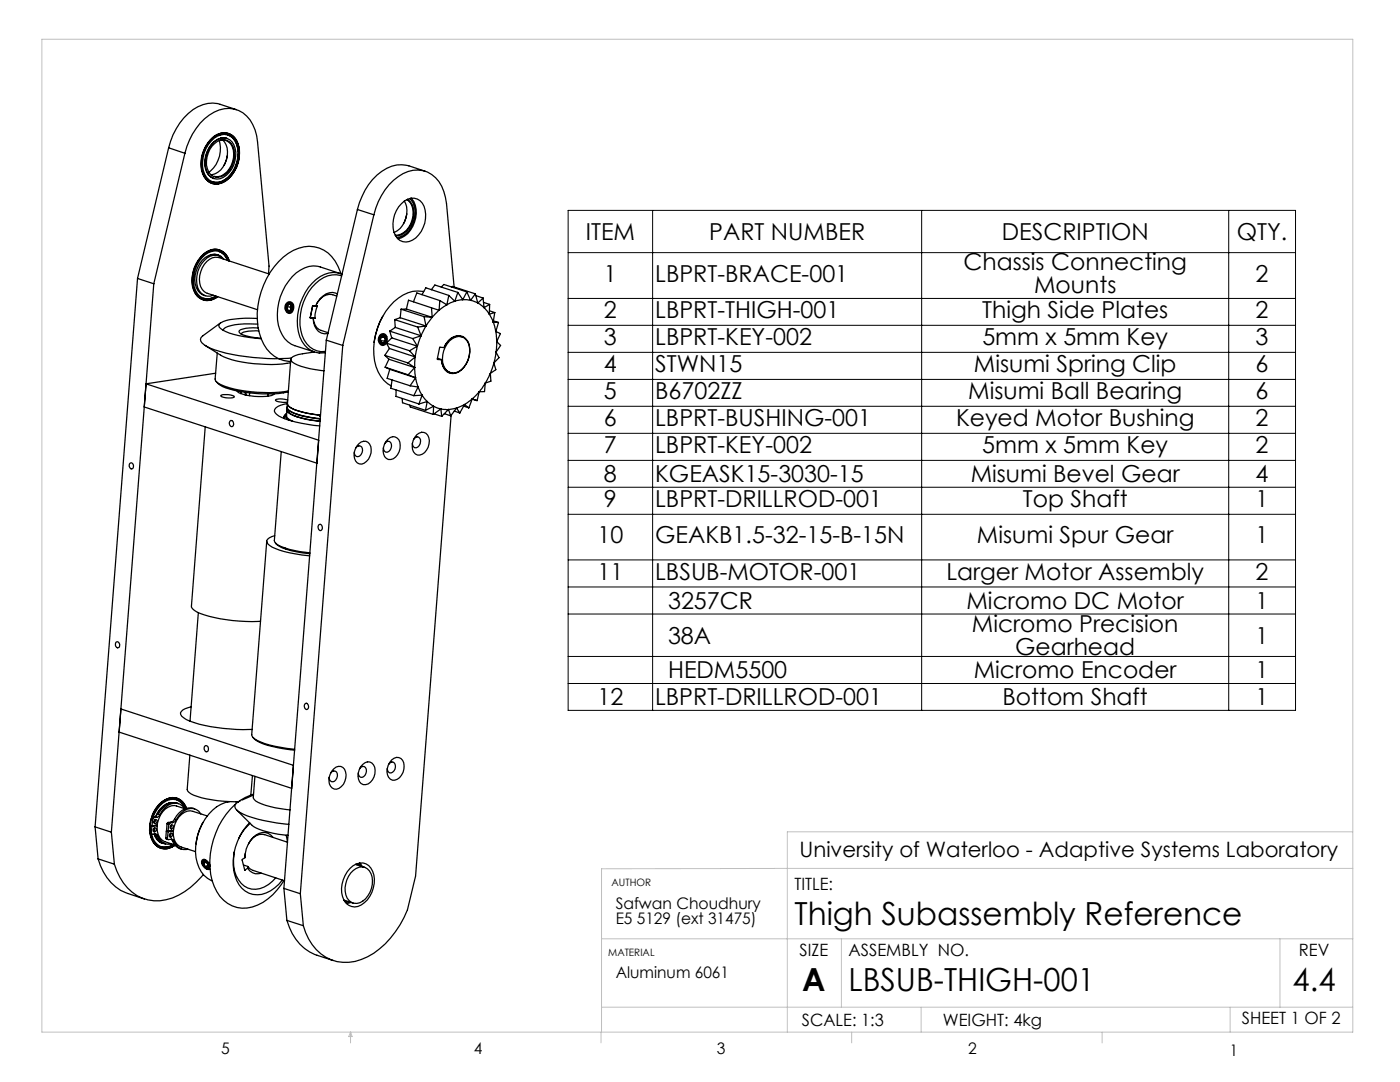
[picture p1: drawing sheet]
<svg xmlns="http://www.w3.org/2000/svg" width="279mm" height="216mm" viewBox="0 0 279 216" stroke-linecap="round" stroke-linejoin="round" font-family="sans-serif">
<g fill="none" stroke="#000" stroke-width=".2">
<path d="M113.4 42h145.2v99.7h-145.2zM113.4 59.5h145.2M113.4 50.4h145.2M130.2 42v99.7M183.9 42v99.7M245.2 42v99.7M113.4 64.9h145.2M113.4 70.3h145.2M113.4 75.7h145.2M113.4 81.1h145.2M113.4 86.5h145.2M113.4 91.9h145.2"/>
<path d="M113.4 97.2h145.2M113.4 102.6h145.2M113.4 111.7h145.2M113.4 117.1h145.2M113.4 122.5h145.2M113.4 131h145.2M113.4 136.4h145.2"/>
</g>
<g fill="none" stroke="#c0c0c0" stroke-width=".2">
<path d="M8.4 7.8h261.6v198.2h-261.6zM270 166h-112.9v40M270 173.3l-149.9 .1v32.6M120.1 187.3h149.9M167.9 187.3v13.7M255.4 187.3v13.7M70 206v2.1M70 206l.3 .8h-.7zM119.9 206v2.1M120.1 201h149.9M170 206v2.1M183.8 201v5"/>
<path d="M220 206v2.1M245.5 201v5"/>
</g>
<g fill="none" stroke="#000" stroke-width=".25">
<path d="M33.7 29.5l-6.3 26.1M33.7 29.5l3.2 1.1M36.9 30.6a12.6 12.6 0 0 1 5.9-8.2 5.5 5.5 0 0 1 8.1 3.5l.5 2.4 2.3 24.8-.1 1.5M36.9 30.6l-6.2 26M42 27.9a3.1 3.1 0 0 1 3.3-1.4 3.1 3.1 0 0 1 2.3 2.7 6.6 6.6 0 0 1-3.7 7.4 2.92 2.92 0 0 1-3.7-2.7 7 7 0 0 1 1.8-6zM42.1 28a2.97 2.97 0 0 1 2.8-1.4 2.97 2.97 0 0 1 2.5 1.9 6.7 6.7 0 0 1-2.8 7.8 2.87 2.87 0 0 1-4.2-2.4 6.9 6.9 0 0 1 1.7-5.9zM42.1 28.2a2.89 2.89 0 0 1 3.2-1.3 2.89 2.89 0 0 1 2.2 2.7 6.3 6.3 0 0 1-3.2 6.6 2.74 2.74 0 0 1-3.7-2.2 6.7 6.7 0 0 1 1.5-5.8zM42.3 27.6a2.97 2.97 0 0 1 3-1 2.97 2.97 0 0 1 2.3 2.2 6.6 6.6 0 0 1-3.3 7.7 2.81 2.81 0 0 1-3.9-2.1 6.8 6.8 0 0 1 1.9-6.8zM42.8 28.3a2.4 2.4 0 0 1 2.5-.7 2.4 2.4 0 0 1 1.6 2 5.2 5.2 0 0 1-3 6.1 2.38 2.38 0 0 1-2.8-2.1 5.7 5.7 0 0 1 1.7-5.3zM42.9 28.6a2.2 2.2 0 0 1 2.3-.6 2.2 2.2 0 0 1 1.5 1.9 4.9 4.9 0 0 1-2.5 5.3 2.06 2.06 0 0 1-2.8-1.5 5.1 5.1 0 0 1 1.5-5.1zM43.8 28.1a6 6 0 0 1-2.1 6.3M44 28a2.28 2.28 0 0 1 2.6 2.7 4.4 4.4 0 0 1-3 4.5h-.8"/>
<path d="M44.5 27.9a4.4 4.4 0 0 1-.4 6 2.91 2.91 0 0 1-1.9 1M45.3 27.6a3.1 3.1 0 0 0-3.6 1.9 4.5 4.5 0 0 0 .4 5.8l.6 .3M45.4 31l-.7 1.9M45.4 26.9a3.6 3.6 0 0 1 2.1 3.5 6.2 6.2 0 0 1-3.3 5.8l-.7 .2-1.1-.1M47.2 21.9a10 10 0 0 0-5.7-1.3 10.2 10.2 0 0 0-7 6.3l-.8 2.6M81.2 39.8a3.7 3.7 0 0 1 .8 4.9 3.4 3.4 0 0 1-3.1 2.2M81.3 39.8a3.8 3.8 0 0 1 .8 4.9 3.4 3.4 0 0 1-3.2 2.3M81.8 39.7a4.6 4.6 0 0 1 .2 5.7 3.8 3.8 0 0 1-2.8 2M82.1 39.5a4.9 4.9 0 0 1 .3 5.7 4.3 4.3 0 0 1-3 2.5M84.9 34.2a10.8 10.8 0 0 0-5.7-1.3 10 10 0 0 0-7 6.3l-.9 2.6M27.4 55.6l3.3 1M27.4 55.6l-8.4 109.4"/>
<path d="M30.7 56.6l-8.5 109.5M42 50.9l.8-.2 .7 .2M42.4 50.8a2.04 2.04 0 0 1 2.3 1M43.1 59.1a2.77 2.77 0 0 1-2.5 .4M43.4 59.2a2.92 2.92 0 0 1-3.1 .4 2.92 2.92 0 0 1-1.7-2.5 6.8 6.8 0 0 1 3-6.9 2.84 2.84 0 0 1 4.1 1.9 2.95 2.95 0 0 0-4.9-1.6 6.8 6.8 0 0 0-1.8 8.2 2.89 2.89 0 0 0 4.4 .5M43.6 51a2.61 2.61 0 0 0-3.2 .9 5.3 5.3 0 0 0-.9 6.1 2.34 2.34 0 0 0 1.5 1M43.6 50.2a2.69 2.69 0 0 1 1.8 1.8M44.6 51.7a2.41 2.41 0 0 0-3.9 .3 5.4 5.4 0 0 0-.9 6.1 2.19 2.19 0 0 0 2.8 .8M45.5 52a2.72 2.72 0 0 0-4.6-1.2 6.4 6.4 0 0 0-1.8 7.2 2.67 2.67 0 0 0 4 1.1M45.8 52.1a3 3 0 0 0-2.3-2.3 3 3 0 0 0-3 1 6.8 6.8 0 0 0-1.6 7.6 2.88 2.88 0 0 0 4.6 .8M53.7 54.7l-10-3.3a3.3 3.3 0 0 0-3.6 2.8 3.5 3.5 0 0 0 1.1 4.3l10.2 3.3M67.2 59.1a2.9 2.9 0 0 0-4 1.5"/>
<path d="M67.3 58.6a2.78 2.78 0 0 0-3.4 1l-.9 1.5h-.6M67.9 54.6l-4-1.3a5.8 5.8 0 0 0-6.3 2.8 10.3 10.3 0 0 0-1.3 10.7 4.5 4.5 0 0 0 2.5 2.2l4 1.2M68 54.6a6.9 6.9 0 0 0-6.3-5.5 10.1 10.1 0 0 0-7.8 5.3 15.4 15.4 0 0 0-1.8 13.2 6.4 6.4 0 0 0 5.9 4.5M68.2 55.1a4.9 4.9 0 0 0-5.2 1.5 10.2 10.2 0 0 0-2.3 11.2 4.2 4.2 0 0 0 4.2 2.3M68.3 54.7a5.2 5.2 0 0 0-6 1.8 11.1 11.1 0 0 0-2.5 10.7 4.5 4.5 0 0 0 5.1 3.1M71.3 41.8l-6.2 26.1M71.3 41.8l3.3 1.1M74.6 42.9a11.9 11.9 0 0 1 6.9-8.7 5.5 5.5 0 0 1 7.1 4l.5 2.4 1.5 16.7M74.6 42.9l-6.2 26M80.1 40.6a2.59 2.59 0 0 1 2.8-1 2.59 2.59 0 0 1 1.9 2.3 5.9 5.9 0 0 1-2.5 6 2.45 2.45 0 0 1-3.7-1.6 6.1 6.1 0 0 1 1.5-5.7zM80.7 40.1a4.7 4.7 0 0 1-2.1 6.3M81.2 42.7l-.2 .8-.5 1.1"/>
<path d="M84.2 58.8l.8-1.4 4.6 1.5M84.6 58.2a7 7 0 0 0-6.8 2.9 13.5 13.5 0 0 0-2.8 12 6.6 6.6 0 0 0 3.1 3.9M86.1 57.8l.7-.9 4.6 1.4M87.8 60l-.2 1.9M87.8 60l1.4 .8M87.8 60l-4.6-1.5-.7 1.7M88.1 57.3l.5-.5 4.6 1.4M89.6 58.9l-.4 1.9M89.6 58.9l1.2 1.2M90.1 57.3l.2-.2 4.6 1.5M91.4 58.3l-.6 1.8M91.4 58.3l1 1.5"/>
<path d="M92.4 59.8l-1.6 .3M92.4 59.8l1.5 .1M93.2 58.2l-.8 1.6M93.2 58.2l.7 1.7M93.9 59.9l1.5 .6M94.9 58.6l-1 1.3M94.9 58.6l.5 1.9M95 59l1.4 .5M96.4 59.5l-1 1M96.4 59.5l.2 1.9M41 68.9l3 2a19.9 19.9 0 0 0 9 1.8h2.3l2.7-.3M43 74.5l-13.9 2.1 34.5 11.2-.3 4.6-34.5-11.2"/>
<path d="M43.1 76.1a5.7 5.7 0 0 0 3.7 1.8 27 27 0 0 0 10.7 .3M43.4 70.4l-.5 5.2a1.01 1.01 0 0 0 .8 1 26.4 26.4 0 0 0 13.9 1.4M44 64.4l-3.5 2.6a.97 .97 0 0 0-.5 1 .97 .97 0 0 0 .7 .8 23.2 23.2 0 0 0 9.8 2.5l4.3 .3 3.3-.2M44.1 78.9a3.2 3.2 0 0 1 2.7 .3 3.1 3.1 0 0 1-2.7-.2zM47.3 78a3.8 3.8 0 0 0 2.7 1l3.1 .1a2.06 2.06 0 0 0 1.7-.5M48.1 78.1l-.1 .4M49 78.3l-.1 .5M49.1 78.3v.5M49.8 78.4v.6M51.3 63.6a18.6 18.6 0 0 0-6.8 .6l-.7 .5-.1 .2a1.9 1.9 0 0 0 1.3 1.2l2.6 .9 4.5 .6M51.4 64.7a14.5 14.5 0 0 0-6.4 .7l-.3 .2-.1 .3M51.5 65.4l-2.5 .1a1.3 1.3 0 0 0-1.3 .7 1.69 1.69 0 0 0 1.5 .8l2.9 .5"/>
<path d="M51.6 66l-2 .1a1.54 1.54 0 0 0-1.4 .6M53.5 78.6l-.1 .5M57.1 60.6a.9 .9 0 0 1 1.2-.2 .9 .9 0 0 1 .3 1.2 .87 .87 0 0 1-.8 .9 .87 .87 0 0 1-.9-.9zM57.3 61.2l.1 .7M57.3 61.2l.7 .1M57.4 61.9l.2 .2h.3M57.4 61.9l.5 .2M57.4 61.9h.6M57.4 60.5l.3-.1a.96 .96 0 0 1 .6 1.5 .63 .63 0 0 1-.6 .5 .63 .63 0 0 1-.6-.5 1.2 1.2 0 0 1 .3-1.4zM57.4 79.8l-1.5-.2-.9 .2a2.45 2.45 0 0 0 2.4 .4M57.6 60.7l.2-.1 .3 .3M57.6 60.7l-.3 .5"/>
<path d="M57.6 60.7l.5 .2M58 61.3l.1 .5M58 71.7l-.6 8.8M58.1 60.9l.1 .6M58.1 61l-.1 .3M58.2 61.5l-.3 .6M61.9 63.4l.6 .1M62.5 63.5a2.69 2.69 0 0 0 2.9 3.1M62.5 63.5a2.71 2.71 0 0 0 1.6 2.4l1.4 .5M62.5 63.4l.4 .1M62.7 70.2a10.2 10.2 0 0 0-4.2 1l-.5 .5a1.68 1.68 0 0 0 1.3 1.1l2.6 .8 2.8 .4M63 61l.4 .1"/>
<path d="M63.4 61.1l-.5 1.5v.9M63.4 61.1l-1-.1-.5 2.4 1 .1M65.1 67.9l3.3 1M65.1 67.9l-8.4 109.4M68.4 68.9l-8.5 109.4M75.8 66.9a.95 .95 0 0 1 1.3 0 .95 .95 0 0 1 .1 1.2 .87 .87 0 0 1-1 .8 .87 .87 0 0 1-.7-1l.1-.7zM75.9 68l.3 .5M75.9 68l.9 .1M76 66.9a.78 .78 0 0 1 1 .2 .78 .78 0 0 1 .1 .9 .71 .71 0 0 1-.8 .8 .71 .71 0 0 1-.6-.9l.1-.7zM76 67.3l-.1 .7M76 67.3h.8M76.4 63.1l-.1 .1a13.7 13.7 0 0 0-1.6 5.1"/>
<path d="M76.5 67.1l-.5 .2M76.5 67.1l.4 .5M76.7 68.3l-.5 .2M76.8 70.9l4.6 1.5M76.8 70.9l.8 .8M76.9 67.6l-.2 .7M76.9 73.3l4.6 1.5M76.9 73.3l.9 .4M77.1 68.5l4.6 1.5M77.1 68.5l.6 1M77.6 71.7l5.2 1.6M77.6 71.7l-.7 1.6"/>
<path d="M77.7 69.5l5.2 1.7M77.7 69.5l-.9 1.4M77.8 66.1l4.6 1.5M77.8 66.1l.4 1.3M77.8 73.7l5.1 1.7M77.8 73.7l-.5 1.8 4.5 1.5M78.2 67.4l-1.1 1.1M78.2 67.4l5.1 1.7M78.2 75.8l-.2 1.7 4.6 1.5M78.8 63.8l4.6 1.5M78.8 63.8l.1 1.5M78.9 65.3l-1.1 .8"/>
<path d="M78.9 65.3l5.1 1.7M79.1 77.8l-.1 1.3 4.6 1.5M79.9 63.4l-1.1 .4M79.9 63.4l5.1 1.7M80 61.7l4.6 1.5M80 61.7l-.1 1.7M80.3 79.5v.9l4.6 1.5M81.1 61.7h-1.1M81.1 61.7l5.2 1.6M81.4 72.4l1.4 .9M81.5 74.8l1.4 .6M81.7 70l1.2 1.2"/>
<path d="M81.8 77l1.6 .2M82.4 67.6l.9 1.5M82.8 73.3l.1 2.1M82.8 73.3l-1.3 1.5M82.9 71.2l-.1 2.1M82.9 71.2l-1.5 1.2M82.9 75.4l.5 1.8M82.9 75.4l-1.1 1.6M83.3 69.1l-.4 2.1M83.3 69.1l-1.6 .9M83.4 65.3l.6 1.7M83.4 77.2l.8 1.6"/>
<path d="M83.4 77.2l-.8 1.8M84 67l-.7 2.1M84 67l-1.6 .6M84.2 78.8l1.1 1.3M84.2 78.8l-1.6 .2M84.2 78.8l-.6 1.8M84.6 63.2l.4 1.9M84.6 63.2l1.7 .1M85 65.1l-1 1.9M85 65.1l-1.6 .2M86.1 61.4l.2 1.9M86.1 61.4l1.5 .5"/>
<path d="M86.1 61.4l-4.6-1.5-.4 1.8M86.3 63.3l-1.3 1.8M87.3 71.7l.4-2.4 .9 .1a3.1 3.1 0 0 1 3.8-2.2 3.3 3.3 0 0 1 1.3 3.8 4.5 4.5 0 0 1-2.8 3.5 2.23 2.23 0 0 1-2.7-2l-.1-.7M87.3 71.7h.1M87.3 71.7l.8 .1M87.3 71.5l.8 .3M87.6 61.9l-1.3 1.4M88.1 71.8a2.61 2.61 0 0 0 1.8 2.6M88.1 71.8h.1M89.2 60.8l-1.6 1.1M89.7 68a2.23 2.23 0 0 1 2.7-.7 2.23 2.23 0 0 1 1.3 2.3 4.6 4.6 0 0 1-2.8 4.8 2.21 2.21 0 0 1-2.6-2.1 5.3 5.3 0 0 1 1.4-4.3zM90.8 60.1l-1.6 .7"/>
<path d="M92.2 67.2a2.78 2.78 0 0 0-3.4 1.8M94.2 79.6l-1.5 1.1M94.2 79.6l-.6 1.8M95.4 60.5l1.2 .9M95.6 78.2l-1.4 1.4M95.6 78.2l-.4 1.7-1-.3M96.5 60.3l1.2 .4M96.6 61.4l1 1.3M96.8 76.4l-1.2 1.8M96.8 76.4l-.1 1.7-1.1 .1M97.6 62.7l.8 1.6M97.7 62l1 .4"/>
<path d="M97.7 60.7l-1.1 .7M97.7 60.7l-.1 2M97.9 74.5l-1.1 1.9M97.9 74.5l.1 1.6-1.2 .3M98.4 64.3l.6 1.8M98.4 64.3h1.1M98.5 64l1 .3M98.6 72.4l-.7 2.1M98.6 72.4l.4 1.4-1.1 .7M98.7 62.4l-1.1 .3M98.7 62.4l-.3 1.9M99 66.1l.1 2.1"/>
<path d="M99 66.1l.9 .5-.8 1.6M99 70.3l-.4 2.1M99 70.3l.6 1.1-1 1M99.1 68.2l-.1 2.1M99.1 68.2l.8 .7-.9 1.4M99.5 64.3l-.5 1.8M26 92.4a.57 .57 0 0 1 .6 .5 .57 .57 0 0 1-.4 .7l-.4-.5zM41 85.2l-2.8 35.7a1.51 1.51 0 0 0 1.1 1.2 30.7 30.7 0 0 0 12.7 1.9M45.9 84a.57 .57 0 0 1 .7 .5 .57 .57 0 0 1-.5 .6l-.3-.5zM56.1 90.1l-1.3 17.8a1.18 1.18 0 0 0 .8 .9l2.2 .8 4 .7M56.7 83.2l-.1 .3M56.8 83.5a.67 .67 0 0 1 .4-1l-.3 .5 .1 .3 .7 .6"/>
<path d="M57.4 80.5a1.78 1.78 0 0 0 1.3 1.2l2.5 .7 2.8 .4M57.4 80.5l-.1 .7a1.13 1.13 0 0 0 .8 .9l2.1 .8 3.7 .6M57.4 80.5a1.15 1.15 0 0 0 .9 1l2.3 .8 3.4 .7M57.4 80.5a3.7 3.7 0 0 0-2.6 1.2 1.16 1.16 0 0 0 .8 1.3 23 23 0 0 0 8.2 2M59.3 83.1a3.1 3.1 0 0 1-2-1.4v-.4a.95 .95 0 0 0 .7 .9l2.2 .8 3.7 .6M59.3 83.1l2.9 .7 1.7 .2M59.3 83.2a2.74 2.74 0 0 1-2-1.4l-.1 1.2a1.56 1.56 0 0 0 1.1 1M59.3 83.2l1.8 .5 2.8 .4M71 89.4a.74 .74 0 0 1 .9-.4 .74 .74 0 0 1 .5 .9 1.15 1.15 0 0 1-1.2 1.2l-.5-.5v-.4M71.6 88.5a1.41 1.41 0 0 1 1.7-.3 1.41 1.41 0 0 1 .8 1.5 2.78 2.78 0 0 1-1.9 2.9 1.71 1.71 0 0 1-1.5-2.4l.5-1.2zM76.8 88.5a.72 .72 0 0 1 1.2-.2 1.26 1.26 0 0 1-1.1 1.9l-.2-.2-.2-.6M77.4 87.7a1.4 1.4 0 0 1 1.7-.4 1.4 1.4 0 0 1 .8 1.5 2.71 2.71 0 0 1-1.9 2.9 1.64 1.64 0 0 1-1.5-2.3l.2-.7z"/>
<path d="M81.8 80.9l.1 .3 4.6 1.5M82.6 87.6a.75 .75 0 0 1 1.1-.2 1.24 1.24 0 0 1-1 1.9l-.2-.2-.2-.6M83.2 86.7a1.44 1.44 0 0 1 1.7-.3 1.44 1.44 0 0 1 .8 1.5 2.65 2.65 0 0 1-2.4 2.9 2.13 2.13 0 0 1-.8-3zM85.3 80.1l1.2 1M85.3 80.1l-1.7 .5M85.3 80.1l-.4 1.8M86.5 81.1l1.5 .5M86.5 81.1l-1.6 .8M86.5 81.1v1.6M86.6 82.6l1.6 .5M88 81.6l1.5 .1M88 81.6l-1.5 1.1"/>
<path d="M88 81.6l.2 1.5M88.7 82.5l1.3 .5M89.5 81.7l-1.3 1.4M89.5 81.7l.5 1.3M90 82.9l-7.1 91.9-1.6 6.7a18.1 18.1 0 0 1-8 9.4 8.3 8.3 0 0 1-11.7-3.5l-1.1-2.7M90.7 82l1.1 .4M91.1 81.4l-1.6 .3M91.1 81.4l-1.1 1.6M91.1 81.4l.7 1M92.5 81l1.1 .4M92.7 80.7l-1.6 .7M92.7 80.7l-.9 1.7"/>
<path d="M92.7 80.7l.9 .7M53.2 108l-3 38.6a1.49 1.49 0 0 0 1.1 1.1 23 23 0 0 0 7.5 1.8M54.8 106.9a2.21 2.21 0 0 0-1.6 1 1.51 1.51 0 0 0 1.1 1.3 23.6 23.6 0 0 0 7.5 1.7M55 108.3l.2 .3a11.6 11.6 0 0 0 6 1.8l.6 .1M63.6 104.7a.59 .59 0 0 1 .7 .5 .59 .59 0 0 1-.4 .7l-.4-.6zM23.2 128.1a.58 .58 0 0 1 .7 .5 .58 .58 0 0 1-.5 .7 .75 .75 0 0 1-.2-1.2zM39.6 122.2l-1.7 21.7M23.8 146.1l34.4 11.2M24.1 141.5l34.5 11.2M35.2 159.6a2.92 2.92 0 0 1 1.7 1.8 3.3 3.3 0 0 0-5.2 2 3.5 3.5 0 0 0 1.1 4.5l2.1 .7M37.9 150.7l-.5 6.8a1.78 1.78 0 0 0 1.3 1.2 26.5 26.5 0 0 0 8.9 1.3M38.1 141a3.1 3.1 0 0 0-2.1 1.2 1.6 1.6 0 0 0 1.2 1.4 33.3 33.3 0 0 0 13.1 2"/>
<path d="M40.9 148.9a.58 .58 0 0 1 .7 .4 .58 .58 0 0 1-.5 .7l-.4-.5zM45.4 159.9v.1M45.8 159.9a8.2 8.2 0 0 0-5.9 5.5 9 9 0 0 0 .8 9.3l.7 .6 1 .5M47 160l.5 .1M48 159.8a1.2 1.2 0 0 0-1 1.6 8.9 8.9 0 0 0 4.4 2l3.8 .8 2.4 .3M50.4 154.8l-.3 3.8M50.5 147.1l.3 .4a15.5 15.5 0 0 0 7.2 2.1l.8 .1M50.6 158.5l-1.7 .6-1.2 .8M50.6 158.6l-2.3 1M50.9 154.9l-.3 4.2a1.35 1.35 0 0 0 .9 1l1.5 .6 1.9 .5 3 .4M60.9 140.4l.1-.1a.63 .63 0 0 1 .6 .6 .63 .63 0 0 1-.5 .7l-.4-.6zM66 154.3a.74 .74 0 0 1 .9-.4 .74 .74 0 0 1 .4 .9 1.15 1.15 0 0 1-1.2 1.2l-.4-.5v-.4"/>
<path d="M66.6 153.4a1.31 1.31 0 0 1 1.4-.5 1.31 1.31 0 0 1 1 1.1 2.92 2.92 0 0 1-1.8 3.5 1.72 1.72 0 0 1-1.5-2.4l.5-1.2zM71.8 153.4a.72 .72 0 0 1 1.2-.2 1.26 1.26 0 0 1-1.1 1.9l-.2-.2-.2-.7M72.4 152.5a1.4 1.4 0 0 1 1.7-.4 1.4 1.4 0 0 1 .8 1.6 2.71 2.71 0 0 1-1.9 2.9 1.64 1.64 0 0 1-1.5-2.4l.5-1.2zM77.6 152.5a.75 .75 0 0 1 1.1-.2 1.24 1.24 0 0 1-1 1.9l-.2-.2-.2-.6M78.2 151.6a1.42 1.42 0 0 1 1.7-.3 1.42 1.42 0 0 1 .7 1.5 2.59 2.59 0 0 1-2.3 2.9 2.13 2.13 0 0 1-.8-3zM19 165l3.2 1.1M19 165l.6 6.4M19.6 171.4a9.5 9.5 0 0 0 5.9 6.9l3.3 1.1M19.6 171.4l3.2 1M22.2 166.1l.6 6.3M22.8 172.4a9.6 9.6 0 0 0 6.7 7.2 10.6 10.6 0 0 0 9.7-3.6l1.4-1.5M29.8 166.1l.4 .1"/>
<path d="M30 164.8h.1M30 164.8l.3 .1M30 164.8l-.1 .6M30 164.7v.1M30.1 164l-.1 .6 .3 .2M30.1 163.5l-.2 2.4M30.1 166.4a2.94 2.94 0 0 0 1.7 2.6 2.94 2.94 0 0 0 3.1-.4 2.94 2.94 0 0 1-3.1 .6 2.94 2.94 0 0 1-1.8-2.6l-.1-.3 .4 .2M30.1 163.3l.4 .1M30.2 166.2l.1 .3h1l.2 .3M30.3 166.4a2.79 2.79 0 0 0 4.4 2.1M30.3 163.1a6.4 6.4 0 0 1 3.5-3.8 2.78 2.78 0 0 1 3.4 2 2.89 2.89 0 0 0-4.9-1.4 6.4 6.4 0 0 0-2.1 3.2M30.3 164.9l-.1 1.3"/>
<path d="M30.3 164.7l-.1 .1M30.3 163.1l.4 .1M30.5 163.4l-.2 1.4M30.6 165.5l.1 .3M30.7 163.2l-.2 .2M30.7 165.3v.5M30.7 165.3l.1-.1a.38 .38 0 0 1 .4 .5 .38 .38 0 0 1-.6 .2zM30.8 166.4a2.57 2.57 0 0 0 1.6 1.9M30.8 165.2v.4l-.2 .2M30.8 166.4a2.52 2.52 0 0 0 2.3 2M30.9 163.7l.1-.1a.37 .37 0 0 1 .4 .4 .37 .37 0 0 1-.6 .3l-.1-.3zM30.9 163l.4 .1"/>
<path d="M31 163.5v.4l-.2 .3 .1-.6M31 166.4l.2 .3M31.2 166.7a2.51 2.51 0 0 0 1.8 1.7M31.2 166.7l.3 .1M31.3 163.1l-.6 .1M31.3 164.6l.1 .1M31.4 164.8l-1.1 .1M31.4 164.6l-1.1 .2M31.5 166.8a2.23 2.23 0 0 0 2.8 1.6M31.9 162.6l-.6 .5M33.1 167.2v.2l.4 .1M33.1 167.2l.3 .1"/>
<path d="M33.2 165.8l-.1 1.4M33.2 165.8l.3 .1M33.3 164.4l.4 .1M33.3 164.4l-.1 1.3 .3 .1M33.4 167.3l.1 .2h.9l.3 .4M33.5 165.8h-.3M33.5 164.1l-.2 .3M33.5 165.9l-.1 1.4M33.5 164.1l.4 .1M33.7 164.5l-.2 1.3M33.9 164.2l-.2 .3M33.9 166.4l.1-.1a.38 .38 0 0 1 .4 .4 .38 .38 0 0 1-.5 .3z"/>
<path d="M34 166.3v.4l-.2 .2M34.1 164l.4 .1M34.1 164l-.6 .1M34.2 164.6a.38 .38 0 0 1 .4 .5 .38 .38 0 0 1-.6 .2v-.4zM34.2 164.6v.4l-.2 .2M34.2 167.4l.2 .3M34.2 160.2a4.2 4.2 0 0 0-3.1 2.7l-.2 .1M34.4 160.2a3.4 3.4 0 0 0-3 2l-.4 .7M34.4 167.7a2.54 2.54 0 0 0 1.8 1.7M34.4 167.7l.3 .2M34.5 164.1l-.6 .1M34.5 165.7h.1"/>
<path d="M34.6 168.5a3.1 3.1 0 0 1-2.5 .4M34.6 165.8l-1.1 .1M34.6 165.7l-1.1 .1M34.7 167.9a2.2 2.2 0 0 0 2.8 1.5M34.8 163.5l-.2 .3-.5 .2M34.8 163.5l.3 .1M35.1 163.6l-.2 .4-.4 .1M35.6 160.3a2.91 2.91 0 0 0-3.6 1.4l-.4 .8 .3 .1M36.9 161.4a2.39 2.39 0 0 0-4-.2l-1 1.4M37 161.4a2.74 2.74 0 0 0-4.5-1.1 6.9 6.9 0 0 0-1.9 2.7h.3M37.3 161.3a2.85 2.85 0 0 0-4.6-1.6 6.8 6.8 0 0 0-2.2 8.1 2.87 2.87 0 0 0 4.5 .9M38.8 161.4a2.92 2.92 0 0 0-3.6 1.4l-.4 .7"/>
<path d="M40.1 162.4a2.34 2.34 0 0 0-4-.1l-1 1.3M40.5 171.8a1.11 1.11 0 0 1 1.3 1.3l-.1 .2a1.11 1.11 0 0 1-1.3-1.3zM40.5 164.1v.1a10.8 10.8 0 0 0-1.4 4.2M40.6 172.4l.4 .6M40.7 171.9l.5 .2M40.7 171.9l-.1 .5M41 173l.5 .1M41.1 172l-.5 .4M41.2 172.1l.4 .6M41.3 162.8l-2.8-.9a3.2 3.2 0 0 0-3.6 2.5 4 4 0 0 0 .5 4.1l.8 .5 2.8 .9M41.6 172.6l-.6 .4M41.6 172.7l-.1 .4"/>
<path d="M42 172.9l-.4-.9a.83 .83 0 0 0-1.3-.3 1.48 1.48 0 0 0 1.6 1.7M46.7 170a6.7 6.7 0 0 0 2.1 6.8 4.3 4.3 0 0 0 5.6-.9l.6-.7M47 160.5a15.9 15.9 0 0 0-4.7 15.2 6.7 6.7 0 0 0 7 5.5 10.7 10.7 0 0 0 7.4-5.5M47.2 161.6l3.1 3.1a14.4 14.4 0 0 0 7.2 2M48.6 172.6l.9 .3M48.8 173.6h.1M48.9 171.1l-.6 .4 .5 2.1M48.9 170.3v.8M49.4 173.2a2.28 2.28 0 0 0 2.7 1M49.4 173.2l-.5 .4M49.5 172.9l.9 .7 6.4 2.2M49.5 172.9l-.1 .3"/>
<path d="M49.8 164.2a11 11 0 0 0-2.6 11.5 4.5 4.5 0 0 0 6.8 2.1l1.6-1.3 .7-.9M49.9 164.3a9.5 9.5 0 0 0-2.3 3M54.5 167.1a2.48 2.48 0 0 0-4.1 0 6 6 0 0 0-1.5 4M56.7 177.3l3.2 1M56.7 177.3l.6 6.4M57.1 166.7l.3 1.3-4.6-1.5a2.91 2.91 0 0 0-3.2 1.8M59.9 178.3l.6 6.4M68.6 179.6l1.8 .6M68.7 179.7h.3M69.6 179.9l-.7 .2M69.9 173.3a2.62 2.62 0 0 1 4.1-.1 5.5 5.5 0 0 1-2.6 7.7 2.48 2.48 0 0 1-3-2 6 6 0 0 1 1.5-5.6zM70 174.2a2.31 2.31 0 0 1 3.7-.4 4.7 4.7 0 0 1-1.9 6.3 2.17 2.17 0 0 1-2.9-2.2 5.4 5.4 0 0 1 1.1-3.7z"/>
<path d="M70.9 172.5l1.9 .6M71 172.4l.3 .2M71.5 172.3l.5 .5M71.8 172.2l.6 .7M57.3 183.7a9.6 9.6 0 0 0 6 6.9l3.2 1.1M57.3 183.7l3.2 1M70 180.1l-.8 .2"/>
</g>
<g font-size="6.3">
<text x="158.6" y="184.5">Thigh Subassembly Reference</text>
<text x="160.1" y="197.8">A</text>
<text x="169.4" y="197.8">LBSUB-THIGH-001</text>
<text x="258" y="197.8">4.4</text>
</g>
<g font-size="4.7">
<text x="116.9" y="47.9">ITEM</text>
<text x="141.5" y="47.9">PART NUMBER</text>
<text x="199.9" y="47.9">DESCRIPTION</text>
<text x="246.8" y="47.9">QTY.</text>
<text x="192.3" y="53.9">Chassis Connecting</text>
<text x="120.5" y="56.2">1</text>
<text x="130.8" y="56.2">LBPRT-BRACE-001</text>
<text x="206.4" y="58.5">Mounts</text>
<text x="250.6" y="56.2">2</text>
<text x="120.5" y="63.5">2</text>
<text x="130.8" y="63.5">LBPRT-THIGH-001</text>
<text x="196" y="63.5">Thigh Side Plates</text>
<text x="250.6" y="63.5">2</text>
<text x="120.5" y="68.8">3</text>
<text x="130.8" y="68.8">LBPRT-KEY-002</text>
<text x="196.1" y="68.8">5mm x 5mm Key</text>
<text x="250.6" y="68.8">3</text>
<text x="120.5" y="74.2">4</text>
<text x="130.8" y="74.2">STWN15</text>
<text x="194.4" y="74.2">Misumi Spring Clip</text>
<text x="250.6" y="74.2">6</text>
<text x="120.5" y="79.6">5</text>
<text x="130.8" y="79.6">B6702ZZ</text>
<text x="193.2" y="79.6">Misumi Ball Bearing</text>
<text x="250.6" y="79.6">6</text>
<text x="120.5" y="85">6</text>
<text x="130.8" y="85">LBPRT-BUSHING-001</text>
<text x="190.8" y="85">Keyed Motor Bushing</text>
<text x="250.6" y="85">2</text>
<text x="120.5" y="90.4">7</text>
<text x="130.8" y="90.4">LBPRT-KEY-002</text>
<text x="196" y="90.4">5mm x 5mm Key</text>
<text x="250.6" y="90.4">2</text>
<text x="120.5" y="101.2">9</text>
<text x="120.5" y="96.2">8</text>
<text x="130.7" y="101.2">LBPRT-DRILLROD-001</text>
<text x="130.8" y="96.2">KGEASK15-3030-15</text>
<text x="193.7" y="96.2">Misumi Bevel Gear</text>
<text x="204.1" y="101.2">Top Shaft</text>
<text x="250.6" y="96.2">4</text>
<text x="250.6" y="101.2">1</text>
<text x="119.2" y="108.4">10</text>
<text x="130.7" y="108.4">GEAKB1.5-32-15-B-15N</text>
<text x="195" y="108.4">Misumi Spur Gear</text>
<text x="250.6" y="108.4">1</text>
<text x="119.2" y="115.7">11</text>
<text x="130.7" y="115.7">LBSUB-MOTOR-001</text>
<text x="188.9" y="115.7">Larger Motor Assembly</text>
<text x="250.6" y="115.7">2</text>
<text x="133.3" y="121.5">3257CR</text>
<text x="192.9" y="121.5">Micromo DC Motor</text>
<text x="250.6" y="121.5">1</text>
<text x="133.3" y="128.4">38A</text>
<text x="194" y="126.1">Micromo Precision</text>
<text x="202.6" y="130.7">Gearhead</text>
<text x="250.6" y="128.4">1</text>
<text x="133.3" y="135.3">HEDM5500</text>
<text x="194.3" y="135.3">Micromo Encoder</text>
<text x="250.6" y="135.3">1</text>
<text x="119.2" y="140.7">12</text>
<text x="130.7" y="140.7">LBPRT-DRILLROD-001</text>
<text x="200.1" y="140.7">Bottom Shaft</text>
<text x="250.6" y="140.7">1</text>
</g>
<text font-size="4.2" x="159.6" y="171.1">University of Waterloo - Adaptive Systems Laboratory</text>
<g font-size="3.4">
<text x="158.6" y="177.7">TITLE:</text>
<text x="159.6" y="190.7">SIZE</text>
<text x="169.3" y="190.7">ASSEMBLY NO.</text>
<text x="259.2" y="190.7">REV</text>
<text x="160" y="204.7">SCALE: 1:3</text>
<text x="188.2" y="204.7">WEIGHT: 4kg</text>
<text x="247.8" y="204.4">SHEET 1 OF 2</text>
</g>
<g font-size="3.2">
<text x="122.9" y="181.3">Safwan Choudhury</text>
<text x="122.9" y="184.5">E5 5129 (ext 31475)</text>
<text x="122.9" y="195.1">Aluminum 6061</text>
<text x="44.2" y="210.4">5</text>
<text x="94.6" y="210.3">4</text>
<text x="143.1" y="210.4">3</text>
<text x="193.2" y="210.3">2</text>
<text x="245.4" y="210.6">1</text>
</g>
<g font-size="2">
<text x="122.1" y="176.7">AUTHOR</text>
<text x="121.4" y="190.7">MATERIAL</text>
</g>
</svg>
